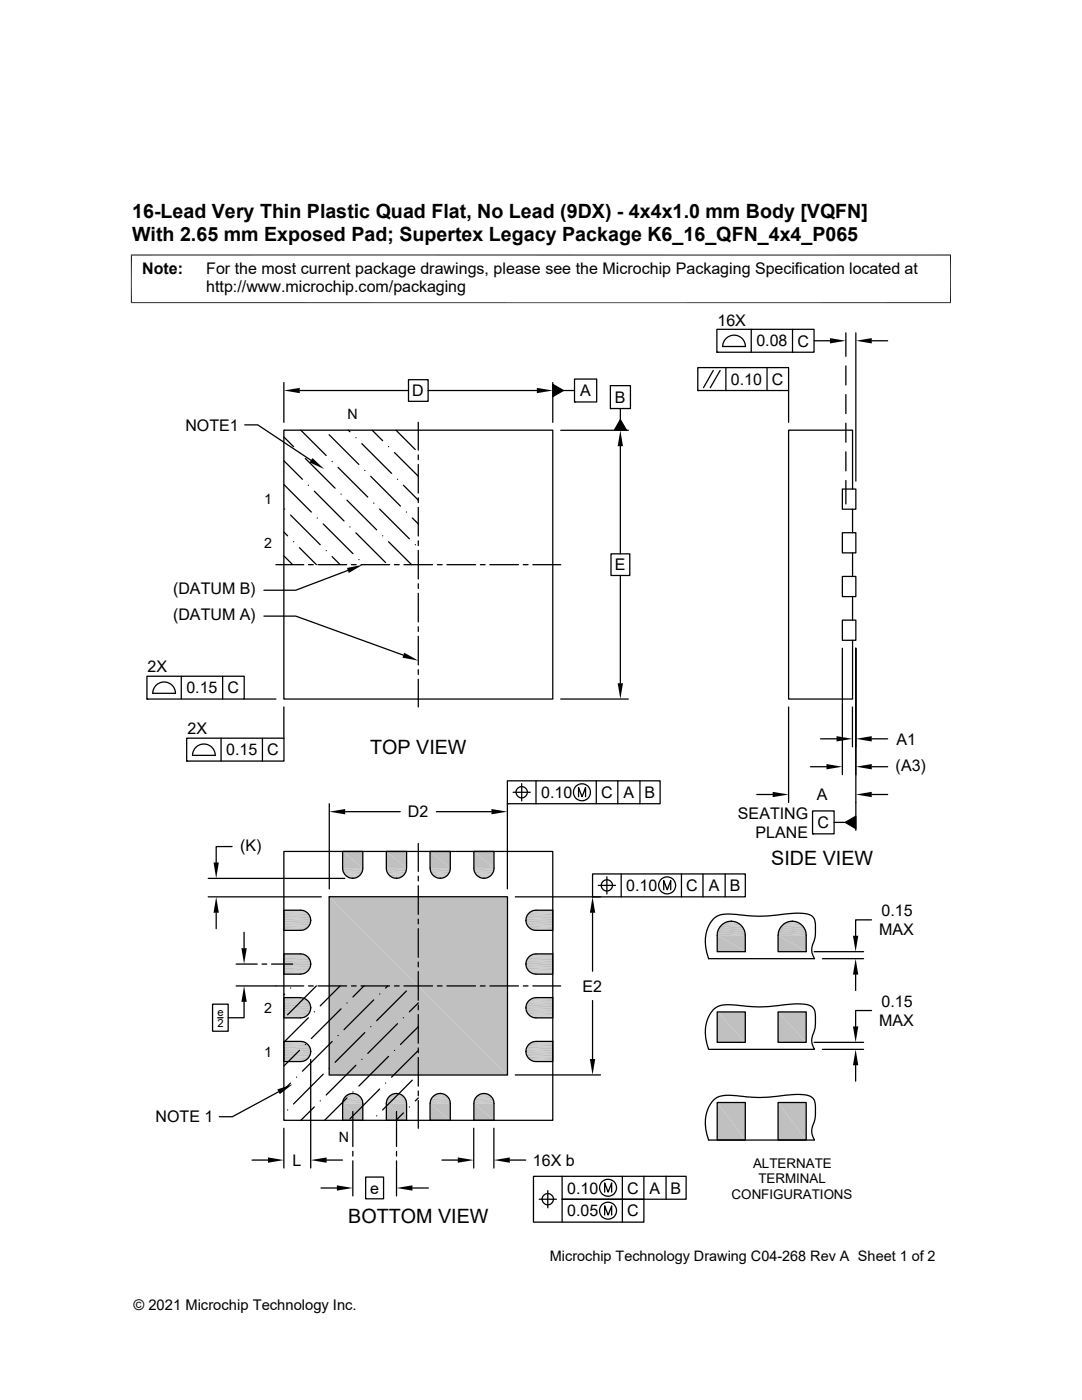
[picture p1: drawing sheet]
<svg xmlns="http://www.w3.org/2000/svg" width="216mm" height="279mm" viewBox="0 0 216 279" stroke-linecap="round" stroke-linejoin="round" font-family="sans-serif">
<g fill="none" stroke="#000" stroke-width=".25">
<path d="M56.6 85.9h53.7v53.6h-53.7zM56.6 87.2l2 1.9M56.6 91.9l3.7 3.8M56.6 96.7l5.5 5.5M59.8 90.3h.1M60 85.9l5.1 5M60.9 91.5l6 5.9M61.5 96.8h.1M62.7 98l5.9 6M65.7 86.8l5.9 5.9M66.3 92.1h.1M67.5 93.3l5.9 5.9"/>
<path d="M68.1 98.6h.1M69.2 99.8l6 5.9M69.5 85.9l.3 .3M71 87.4h.1M72.2 88.5l5.9 6M72.8 93.9h.1M74 95.1l5.9 5.9M74.3 85.9l2 2M77.5 89.1h.1M78.7 90.3l4.8 4.8M79 85.9l3.9 3.8M79.3 95.7h.1"/>
<path d="M80.5 96.8l3 3M168.1 97.6h2.7v4h-2.7zM170.1 97.6v-11.7h-12.7v53.6h12.7v-11.7M56.6 106.2l.8 .7M56.6 110.9l1.8 1.8M56.8 101.6h.1M58 102.8l5.9 5.9M58.6 108.1h.1M59.8 109.3l3.3 3.4M63.3 103.4h.1M64.5 104.6l5.9 5.9M65.1 109.9h.1"/>
<path d="M66.3 111.1l1.6 1.6M69.8 105.2h.1M71 106.3l5.9 6M71.6 111.7h.1M74.6 100.4h.1M75.8 101.6l5.9 5.9M76.3 106.9h.1M77.5 108.1l4.6 4.6M81.1 102.2h.1M82.3 103.4l1.2 1.2M82.9 108.7h.1M168.1 115h2.7v4.1h-2.7z"/>
<path d="M168.1 106.3h2.7v4h-2.7zM170.1 101.6v4.7M170.1 110.3v4.7M170.1 119.1v4.7M168.1 123.8h2.7v4h-2.7z"/>
</g>
<g fill="#c0c0c0">
<path d="M94.6 169.9l4 3.4h-4z"/>
<path d="M94.6 169.9h4v3.4z"/>
<path d="M85.8 169.9l4.1 3.4h-4.1z"/>
<path d="M85.8 169.9h4.1v3.4z"/>
<path d="M77.1 169.9l4 3.4h-4z"/>
<path d="M77.1 169.9h4v3.4z"/>
<path d="M68.4 169.9l4 3.4h-4z"/>
<path d="M68.4 169.9h4v3.4z"/>
</g>
<path d="M68.4 173.5h4M77.1 173.5h4M85.8 173.5h4.1M94.6 173.5h4" fill="none" stroke="#c0c0c0" stroke-width=".36"/>
<path d="M68.4 173.8h4M77.1 173.8h4M85.9 173.8h3.9M94.6 173.8h3.9" fill="none" stroke="#c0c0c0" stroke-width=".34"/>
<path d="M68.5 174.1h3.8M77.2 174.1h3.8M85.9 174.1h3.8M94.7 174.1h3.7" fill="none" stroke="#c0c0c0" stroke-width=".32"/>
<path d="M68.6 174.4h3.5M77.4 174.4h3.5M86.1 174.4h3.5M94.8 174.4h3.5" fill="none" stroke="#c0c0c0" stroke-width=".28"/>
<path d="M68.9 174.7h3M77.6 174.7h3M86.3 174.7h3.1M95 174.7h3.1" fill="none" stroke="#c0c0c0" stroke-width=".25"/>
<path d="M69.1 174.9h2.6M77.8 174.9h2.6M86.5 174.9h2.6M95.2 174.9h2.7" fill="none" stroke="#c0c0c0" stroke-width=".2"/>
<path d="M95.5 175l1.7 .2h-1.3z" fill="#c0c0c0"/>
<path d="M95.5 175.1h2.1" fill="none" stroke="#c0c0c0" stroke-width=".2"/>
<path d="M86.8 175l1.7 .2h-1.4z" fill="#c0c0c0"/>
<path d="M86.8 175.1h2" fill="none" stroke="#c0c0c0" stroke-width=".2"/>
<path d="M78.1 175l1.7 .2h-1.4z" fill="#c0c0c0"/>
<path d="M78.1 175.1h2" fill="none" stroke="#c0c0c0" stroke-width=".2"/>
<path d="M69.4 175l1.7 .2h-1.4z" fill="#c0c0c0"/>
<path d="M69.4 175.1h2" fill="none" stroke="#c0c0c0" stroke-width=".2"/>
<g fill="#c0c0c0">
<path d="M70 175.3h.7z"/>
<path d="M78.8 175.3h.7z"/>
<path d="M87.5 175.3h.7z"/>
<path d="M96.2 175.3h.7z"/>
<path d="M95.9 175.2l1 .1z"/>
<path d="M95.9 175.2h1.3l-.3 .1z"/>
<path d="M87.1 175.2l1.1 .1z"/>
<path d="M87.1 175.2h1.4l-.3 .1z"/>
<path d="M78.4 175.2l1.1 .1z"/>
<path d="M78.4 175.2h1.4l-.3 .1z"/>
<path d="M69.7 175.2l1 .1z"/>
<path d="M69.7 175.2h1.4l-.4 .1z"/>
</g>
<g fill="none" stroke="#c0c0c0" stroke-width=".2">
<path d="M56.6 181.7h3.7M56.6 181.7h4.1M56.6 181.9h4.4M56.6 185.5h4.4M56.6 185.6h4.1M56.6 185.7h3.7M56.6 190.4h3.7M56.6 190.5h4.1M56.6 190.6h4.4M56.6 194.2h4.4M56.6 194.3h4.1M56.6 194.4h3.7"/>
<path d="M56.6 199.1h3.7M56.6 199.2h4.1M56.6 199.3h4.4M105.9 185.5h4.4M105.9 194.2h4.4M105.9 181.9h4.4M105.9 190.6h4.4M105.9 199.3h4.4M106.3 181.7h4M106.3 190.5h4M106.3 199.2h4M106.3 185.6h4"/>
<path d="M106.3 194.3h4M106.6 181.7h3.7M106.6 190.4h3.7M106.6 199.1h3.7M106.6 185.7h3.7M106.6 194.4h3.7M56.6 202.9h4.4M56.6 203.1h4.1M56.6 203.1h3.7M56.6 207.8h3.7M56.6 207.9h4.1M56.6 208h4.4"/>
<path d="M56.6 211.7h4.4M56.6 211.8h4.1M56.6 211.8h3.7M105.9 202.9h4.4M105.9 211.7h4.4M105.9 208h4.4M106.3 207.9h4M106.3 203.1h4M106.3 211.8h4M106.6 207.8h3.7M106.6 203.1h3.7M106.6 211.8h3.7"/>
</g>
<g fill="none" stroke="#c0c0c0" stroke-width=".21">
<path d="M56.6 182h4.7M56.6 185.3h4.7M56.6 190.8h4.7M56.6 194h4.7M56.6 199.5h4.7M105.7 182h4.6M105.7 190.8h4.6M105.7 199.5h4.6M105.7 185.3h4.6M105.7 194h4.6M56.6 202.8h4.7M56.6 208.2h4.7"/>
<path d="M56.6 211.5h4.7M105.7 208.2h4.6M105.7 202.8h4.6M105.7 211.5h4.6"/>
</g>
<g fill="none" stroke="#c0c0c0" stroke-width=".23">
<path d="M56.6 182.3h4.9M56.6 185.1h4.9M56.6 191h4.9M56.6 193.8h4.9M56.6 199.7h4.9M105.4 185.1h4.9M105.4 193.8h4.9M105.4 182.3h4.9M105.4 191h4.9M105.4 199.7h4.9M56.6 202.5h4.9M56.6 208.4h4.9"/>
<path d="M56.6 211.3h4.9M105.4 202.5h4.9M105.4 211.3h4.9M105.4 208.4h4.9"/>
</g>
<g fill="none" stroke="#c0c0c0" stroke-width=".3">
<path d="M56.6 182.5h5.1M56.6 184.8h5.1M56.6 191.2h5.1M56.6 193.5h5.1M56.6 200h5.1M105.2 182.5h5.1M105.2 191.2h5.1M105.2 200h5.1M105.2 184.8h5.1M105.2 193.5h5.1M56.6 202.3h5.1M56.6 208.7h5.1"/>
<path d="M56.6 211h5.1M105.2 208.7h5.1M105.2 202.3h5.1M105.2 211h5.1"/>
</g>
<g fill="none" stroke="#c0c0c0" stroke-width=".32">
<path d="M56.6 182.8h5.3M56.6 184.5h5.3M56.6 191.5h5.3M56.6 193.2h5.3M105.1 184.5h5.2M105.1 193.2h5.2M105.1 182.8h5.2M105.1 191.5h5.2M56.6 200.3h5.3M56.6 202h5.3M56.6 209h5.3M56.6 210.7h5.3"/>
<path d="M105.1 202h5.2M105.1 210.7h5.2M105.1 200.3h5.2M105.1 209h5.2"/>
</g>
<g fill="none" stroke="#c0c0c0" stroke-width=".34">
<path d="M56.6 183.2h5.4M56.6 183.5h5.4M56.6 184.2h5.4M56.6 191.9h5.4M56.6 192.2h5.4M56.6 192.9h5.4M104.9 183.5h5.4M104.9 192.2h5.4M105 183.2h5.3M105 191.9h5.3M105 184.2h5.3M105 192.9h5.3"/>
<path d="M56.6 200.6h5.4M56.6 201.3h5.4M56.6 201.6h5.4M56.6 209.3h5.4M56.6 210h5.4M56.6 210.4h5.4M104.9 201.3h5.4M104.9 210h5.4M105 200.6h5.3M105 209.3h5.3M105 201.6h5.3M105 210.4h5.3"/>
</g>
<path d="M56.6 183.8h5.4M56.6 192.6h5.4M104.9 183.8h5.4M104.9 192.6h5.4M56.6 200.9h5.4M56.6 209.7h5.4M104.9 200.9h5.4M104.9 209.7h5.4" fill="none" stroke="#c0c0c0" stroke-width=".36"/>
<g fill="#c0c0c0">
<path d="M65.7 179l35.6 35.5h-35.6z"/>
<path d="M65.7 179h35.6v35.5z"/>
<path d="M70 218.2h.7z"/>
<path d="M78.8 218.2h.7z"/>
<path d="M87.5 218.2h.7z"/>
<path d="M96.2 218.2h.7z"/>
<path d="M95.9 218.4l.3-.2 1 .2z"/>
<path d="M96.2 218.2l1 .2z"/>
<path d="M87.1 218.4l.4-.2 1 .2z"/>
<path d="M87.5 218.2l1 .2z"/>
<path d="M78.4 218.4l.4-.2 1 .2z"/>
<path d="M78.8 218.2l1 .2z"/>
<path d="M69.7 218.4l.3-.2 1.1 .2z"/>
<path d="M70 218.2l1.1 .2z"/>
</g>
<path d="M95.5 218.4h2.1" fill="none" stroke="#c0c0c0" stroke-width=".2"/>
<path d="M95.9 218.4h1.3l.4 .1z" fill="#c0c0c0"/>
<path d="M86.8 218.4h2" fill="none" stroke="#c0c0c0" stroke-width=".2"/>
<path d="M87.1 218.4h1.4l.3 .1z" fill="#c0c0c0"/>
<path d="M78.1 218.4h2" fill="none" stroke="#c0c0c0" stroke-width=".2"/>
<path d="M78.4 218.4h1.4l.3 .1z" fill="#c0c0c0"/>
<path d="M69.4 218.4h2" fill="none" stroke="#c0c0c0" stroke-width=".2"/>
<path d="M69.7 218.4h1.4l.3 .1z" fill="#c0c0c0"/>
<path d="M69.1 218.6h2.6M77.8 218.6h2.6M86.5 218.6h2.6M95.2 218.6h2.7" fill="none" stroke="#c0c0c0" stroke-width=".2"/>
<path d="M68.9 218.8h3M77.6 218.8h3M86.3 218.8h3.1M95 218.8h3.1" fill="none" stroke="#c0c0c0" stroke-width=".25"/>
<path d="M68.6 219.1h3.5M77.4 219.1h3.5M86.1 219.1h3.5M94.8 219.1h3.5" fill="none" stroke="#c0c0c0" stroke-width=".28"/>
<path d="M68.5 219.4h3.8M77.2 219.4h3.8M85.9 219.4h3.8M94.7 219.4h3.7" fill="none" stroke="#c0c0c0" stroke-width=".32"/>
<path d="M68.4 219.7h4M77.1 219.7h4M85.9 219.7h3.9M94.6 219.7h3.9" fill="none" stroke="#c0c0c0" stroke-width=".34"/>
<path d="M68.4 220.1h4M77.1 220.1h4M85.8 220.1h4.1M94.6 220.1h4" fill="none" stroke="#c0c0c0" stroke-width=".36"/>
<g fill="#c0c0c0">
<path d="M94.6 220.2l4 3.4h-4z"/>
<path d="M94.6 220.2h4v3.4z"/>
<path d="M85.8 220.2l4.1 3.4h-4.1z"/>
<path d="M85.8 220.2h4.1v3.4z"/>
<path d="M77.1 220.2l4 3.4h-4z"/>
<path d="M77.1 220.2h4v3.4z"/>
<path d="M68.4 220.2l4 3.4h-4z"/>
<path d="M68.4 220.2h4v3.4z"/>
</g>
<g fill="none" stroke="#000" stroke-width=".25">
<path d="M56.6 169.9h53.7v53.7h-53.7zM65.7 179h35.6v35.5h-35.6zM65.7 179h.1M68.4 169.9h4v3.4a2.01 2.01 0 0 1-2 2 2.01 2.01 0 0 1-2-2zM70.4 175.3h.1M77.1 169.9h4v3.4a2.02 2.02 0 0 1-2 2 2.02 2.02 0 0 1-2-2zM79.1 175.3h.1M85.8 173.3v-3.4h4.1v3.4a2.02 2.02 0 0 1-2.1 2M85.8 173.3a2.02 2.02 0 0 0 2 2M87.8 175.3h.1M94.6 169.9h4v3.4a2.01 2.01 0 0 1-2 2 2.01 2.01 0 0 1-2-2zM96.6 175.3h.1"/>
<path d="M56.6 181.7h3.4a2.01 2.01 0 0 1 2 2 2.01 2.01 0 0 1-2 2h-3.4zM56.6 190.4h3.4a2.01 2.01 0 0 1 2 2 2.01 2.01 0 0 1-2 2h-3.4zM56.8 198.4l-.2 .1M58 197.2h.1M60 199.1h-3.4v4h3.4a2.02 2.02 0 0 0 2-2M60 199.1a2.02 2.02 0 0 1 2 2M62 192.4h.1M62 183.7h.1M63.1 196.7l-5.7 5.8M67.9 196.7l-4 4M72.6 196.7l-2.2 2.3M74.6 199.6l-6 5.9"/>
<path d="M75.8 198.4h.1M77.4 196.7l-.5 .5M81.1 197.8l-5.9 5.9M104.9 192.4h.1M104.9 183.7h.1M105.5 191l.7-.5 .5-.1h3.6v4h-3.3a2.02 2.02 0 0 1-1.9-1.2 2.02 2.02 0 0 1 .4-2.2zM105.5 182.2l.7-.4 .5-.1h3.6v4h-3.3a2.01 2.01 0 0 1-1.9-1.3 2.01 2.01 0 0 1 .4-2.2zM107 199.1a2.02 2.02 0 0 0-2.1 2M107 199.1h3.3v4h-3.3a2.02 2.02 0 0 1-2.1-2M56.6 207.8h3.4a2.01 2.01 0 0 1 2 2 2.01 2.01 0 0 1-2 2.1h-3.4zM58 216.2l-1.4 1.3M59.2 215h.1"/>
<path d="M59.8 209.6l-3.2 3.1M60.9 208.4h.1M61.5 203.1l-4.9 4.9M62 209.8h.1M62 201.1h.1M62.7 201.9h.1M63.9 219.7h.1M64.5 214.4l-5.9 5.9M65.7 213.2h.1M66.3 207.9l-6 5.9M67.5 206.7h.1M68.1 201.3l-6 6"/>
<path d="M69 218.8a2.01 2.01 0 0 1 2.2-.4 2.01 2.01 0 0 1 1.2 1.8v3.4h-4v-3.6l.1-.5zM69.2 200.2h.1M69.2 219.1l-4.4 4.5M70.4 218.2h.1M70.4 217.9h.1M71 212.6l-5.9 5.9M72.2 211.4h.1M72.8 206.1l-5.9 5.9M74 204.9h.1M75.8 217.3l-6 6M76.9 216.2h.1M77.5 210.8l-5.9 5.9"/>
<path d="M77.7 218.8a2.01 2.01 0 0 1 2.2-.4 2.01 2.01 0 0 1 1.2 1.8v3.4h-4v-3.6l.1-.5zM78.7 209.6h.1M79.1 218.2h.1M79.3 204.3l-5.9 5.9M80.5 203.1h.1M82.3 215.6l-6 5.9M83.5 200.2l-1.8 1.7M83.5 204.9l-3.6 3.5M83.5 209.6l-5.4 5.4M83.5 219.1l-.6 .6M87.8 218.2a2.02 2.02 0 0 1 2.1 2v3.4h-4.1v-3.4M87.8 218.2a2.02 2.02 0 0 0-2 2"/>
<path d="M87.8 218.2h.1M95.1 218.8a2.01 2.01 0 0 1 2.2-.4 2.01 2.01 0 0 1 1.3 1.8v3.4h-4v-3.6l.1-.5zM96.6 218.2h.1M104.9 209.8h.1M104.9 201.1h.1M105.5 208.4l.7-.4 .5-.1 3.6-.1v4.1h-3.3a2.01 2.01 0 0 1-1.9-1.3 2.01 2.01 0 0 1 .4-2.2zM57.4 221.5h.1M62.7 220.9l-2.7 2.7M75.2 222.7h.1M80.5 222.1l-1.5 1.5M81.7 220.9h.1"/>
</g>
<g fill="#c0c0c0">
<path d="M145.5 183.9h.8z"/>
<path d="M157.6 183.9h.9z"/>
<path d="M157.2 184l.4-.1 1.3 .1z"/>
<path d="M157.6 183.9l1.3 .1z"/>
<path d="M145.1 184l.4-.1 1.3 .1z"/>
<path d="M145.5 183.9l1.3 .1z"/>
</g>
<path d="M144.6 184.1h2.6M156.8 184.1h2.5" fill="none" stroke="#c0c0c0" stroke-width=".2"/>
<path d="M144.3 184.3h3.3M156.4 184.3h3.3" fill="none" stroke="#c0c0c0" stroke-width=".23"/>
<path d="M143.9 184.5h4M156.1 184.5h3.9" fill="none" stroke="#c0c0c0" stroke-width=".3"/>
<path d="M143.6 184.8h4.6M155.8 184.8h4.5" fill="none" stroke="#c0c0c0" stroke-width=".32"/>
<path d="M143.4 185.2h5M155.6 185.2h5" fill="none" stroke="#c0c0c0" stroke-width=".38"/>
<path d="M143.3 185.6h5.3M155.4 185.6h5.3" fill="none" stroke="#c0c0c0" stroke-width=".4"/>
<path d="M143.2 186h5.5M155.3 186h5.5" fill="none" stroke="#c0c0c0" stroke-width=".44"/>
<path d="M143.1 186.4h5.6M155.3 186.4h5.6" fill="none" stroke="#c0c0c0" stroke-width=".42"/>
<g fill="#c0c0c0">
<path d="M155.3 186.6l5.6 3.3h-5.6z"/>
<path d="M155.3 186.6h5.6v3.3z"/>
<path d="M143.1 186.6l5.6 3.3h-5.6z"/>
<path d="M143.1 186.6h5.6v3.3z"/>
</g>
<path d="M142.4 183.4a4.5 4.5 0 0 1 3.9-.9l5.2 .4 5.9-.5a8.3 8.3 0 0 1 4.6 .4l.4 .5 .3 1-.1 2.8a6.3 6.3 0 0 0-.6 3.1l.5 1.1h-21.1a7.5 7.5 0 0 1 1-7.9zM143.9 184.7a2.78 2.78 0 0 1 3.1-.6 2.78 2.78 0 0 1 1.7 2.5v3.3h-5.6v-3.6l.2-.7zM145.9 183.9h.1M158.1 183.9a2.82 2.82 0 0 0-2.8 2.7M158.1 183.9h.1M158.1 183.9a2.82 2.82 0 0 1 2.8 2.7v3.3h-5.6v-3.3" fill="none" stroke="#000" stroke-width=".25"/>
<g fill="#c0c0c0">
<path d="M155.3 202l5.6 6h-5.6z"/>
<path d="M155.3 202h5.6v6z"/>
<path d="M143.1 202l5.6 6h-5.6z"/>
<path d="M143.1 202h5.6v6z"/>
</g>
<path d="M142.4 201.5a4.5 4.5 0 0 1 3.9-.9l5.2 .4 5.9-.6a8.3 8.3 0 0 1 4.6 .5l.4 .5 .3 1-.1 2.8a6.3 6.3 0 0 0-.6 3.1l.5 1.1h-21.1a7.5 7.5 0 0 1 1-7.9zM143.1 202h5.6v6h-5.6zM155.3 202h5.6v6h-5.6z" fill="none" stroke="#000" stroke-width=".25"/>
<g fill="#c0c0c0">
<path d="M155.3 220l5.6 7.5h-5.6z"/>
<path d="M155.3 220h5.6v7.5z"/>
<path d="M143.1 220l5.6 7.5h-5.6z"/>
<path d="M143.1 220h5.6v7.5z"/>
</g>
<g fill="none" stroke="#000" stroke-width=".25">
<path d="M56.6 76.3v8M59.8 77.9h21.7M81.5 75.8h3.9v4.3h-3.9zM85.4 77.9h21.7M110.3 76.7l2.1 1.2-2.1 1.2zM110.3 76.3v8M112.4 77.9h2.2M114.6 75.6h4.5v4.6h-4.5zM121.8 77h4v4.5h-4zM139.2 73.4h18.2v4.5h-18.2zM139.2 77.9h.1M142.3 73.9l-1.9 3.5"/>
<path d="M143 65.7h19.4v4.6h-19.4zM143 70.3h.1M143.7 73.9l-2 3.5M144.2 69.2h4.5a2.26 2.26 0 0 0-2.2-2.3 2.26 2.26 0 0 0-2.3 2.3M144.8 73.4v4.5M149.9 65.7v4.6M153.1 73.4v4.5M157.4 77.9v6.4M158.1 65.7v4.6M162.4 68h3.2M168.8 66.4v4.7M168.8 73v3.8"/>
<path d="M168.8 78.7v3.8M170.8 66.4v29.6M173.9 68h3.2M48.8 84.8h2.6l10.7 7.1M83.5 84.3v5.5M83.5 90.8v.9M83.5 92.7v5.7M83.5 99.4v.9M111.9 85.9h13.5M114.6 80.2h.1M121.8 81.5h.1M123.8 83.8l1.2 2.1h-2.4z"/>
<path d="M123.8 81.5v2.3M123.8 89v21.5M168.8 84.5v3.8M168.8 90.2v3.8M168.8 95.9v4.7M55.1 112.7h5.5M61.6 112.7h.9M63.5 112.7h5.7M69.4 113.8l-10.4 4h-6.3M70.1 112.7h1M72 112.7h5.7M78.7 112.7h1"/>
<path d="M80.6 112.7h5.7M83.5 101.3v5.7M83.5 107.9v1M83.5 109.8v5.7M83.5 116.5v1M83.5 118.4v5.7M87.3 112.7h.9M89.2 112.7h5.7M95.8 112.7h1M97.7 112.7h5.8M104.4 112.7h1M106.3 112.7h5.6"/>
<path d="M121.9 110.5h3.8v4.4h-3.8zM123.8 114.9v21.5M29.3 135h19.4v4.5h-19.4zM29.3 139.5h.1M31.3 136.7a2.27 2.27 0 0 1 2.4-.4 2.27 2.27 0 0 1 1.3 2.1h-4.5l.2-1zM36.2 135v4.5M44.4 135v4.5M48.7 139.5h6.4M52.7 123h6.3l21.5 7.7M83.5 125.1v.9M83.5 127v5.7M83.5 133.6v1"/>
<path d="M83.5 135.6v5.5M111.9 139.5h13.5M168.1 129.4v25.2M170.8 129.4v36.3M37.3 147.3h19.4v4.6h-19.4zM37.3 151.9h.1M39.2 149a2.27 2.27 0 0 1 2.4-.3 2.27 2.27 0 0 1 1.3 2h-4.5l.2-.9zM44.1 147.3v4.6M52.4 147.3v4.6M56.6 141.1v6.2M101.2 155.8h30.5v4.6h-30.5zM102.4 158.1h3.4"/>
<path d="M104.1 156.4v3.4M105.2 158.1a1.13 1.13 0 0 1-1.6 1 1.13 1.13 0 0 1-.3-1.9 1.13 1.13 0 0 1 1.9 .5v.4M107 155.8v4.6M115.4 159v-1.8l.7 1.8 .7-1.8v1.8M119 155.8v4.6M123.3 155.8v4.6M127.7 155.8v4.6M151 158.6h3.2M157.4 141.1v19M161.7 153h3.2M163.7 147.4h3.2M170.1 141.1v7.9"/>
<path d="M173.9 153h3.2M173.9 158.6h3.2M173.9 147.4h3.2M41.6 175.3h27.2M41.6 179h22.5M46.3 169h-3.2v3.1M65.7 160.4v17M68.9 162h11M83.5 168.3v5.6M83.5 174.9v.9M83.5 176.8v5.7M87.1 162h11"/>
<path d="M101.2 160.4h.1M101.2 160.4v17M102.8 179h17M118.2 174.4h30.5v4.6h-30.5zM118.2 179h.1M119.4 176.7h3.4M121.1 175v3.4M124 174.4v4.6M132.4 177.6v-1.9l.7 1.9 .7-1.9v1.9M136 174.4v4.6M140.3 174.4v4.6M144.7 174.4v4.6"/>
<path d="M162.1 161.8h4.3v4.6h-4.3zM162.1 166.4h.1M166.4 164.1h2.3M168.7 164.1l2.1-1.2v2.5zM43.1 182.2v3.1M47.1 196.8h13.5M47.1 192.4h4.2M48.7 199.9v3.2h-3.2M48.7 186.1v3.1M52.3 192.4h.9M54.2 192.4h4.2M61.6 196.8h.9"/>
<path d="M63.5 196.8h5.7M70.1 196.8h1M72 196.8h5.7M78.7 196.8h1M80.6 196.8h5.7M83.5 183.4v1M83.5 185.3v5.8M83.5 192v1M83.5 193.9v5.7M87.3 196.8h.9M89.2 196.8h5.7M95.8 196.8h1"/>
<path d="M97.7 196.8h5.8M104.4 196.8h1M106.3 196.8h5.6M118.2 182.2v11.6M118.2 199.7v11.6M162.5 189.9h9.8M164.1 191.3h8.2M170.7 194.5v3.2M173.9 183.6h-3.2v3.2M42.4 200.4h3.1v5.4h-3.1zM43.4 203.1h1.1M55.6 217.9l-9.2 5h-2.6"/>
<path d="M62 211.4v21.7M83.5 200.6v.9M83.5 202.5v5.7M83.5 209.1v1M83.5 211.1v5.7M83.5 217.7v1M83.5 219.6v5.6M102.8 214.5h17M142.4 219.6a4.6 4.6 0 0 1 3.9-1l5.2 .4 5.9-.5a8.1 8.1 0 0 1 4.6 .5 1.98 1.98 0 0 1 .7 1.8l-.1 2.5a6.3 6.3 0 0 0-.6 3.1l.5 1.1h-21.1a7.5 7.5 0 0 1 1-7.9zM162.5 208h9.8M164.1 209.4h8.2M170.7 212.6v3.2"/>
<path d="M173.9 201.7h-3.2v3.2M50.3 231.5h3.2M56.6 225.2v7.9M64.1 237.1h3.1M65.2 231.5h3.1M70.4 221.8v7M70.4 229.8v.9M70.4 231.7v7M73 234.9h3.5v4.3h-3.5zM79.1 221.8v7M79.1 229.8v.9M79.1 231.7v7"/>
<path d="M82.3 237.1h3.2M88.2 231.5h3.2M94.5 225.2v7.9M98.6 225.2v7.9M101.7 231.5h3.2M107.6 239.3h3.4M108.2 239.3a1.14 1.14 0 0 1 1.5-1.1 1.14 1.14 0 0 1 .4 1.8 1.14 1.14 0 0 1-1.8-.2l-.1-.5M109.3 237.6v3.4M112.2 234.8v4.5h16.3v4.6h-22.1v-9.1h30.5v4.5h-24.7v4.6M120.6 237.9v-1.8l.7 1.8 .7-1.8v1.8M124.2 234.8v9.1M128.5 234.8v4.5"/>
<path d="M132.9 234.8v4.5M143.1 220h5.6v7.5h-5.6zM155.3 220h5.6v7.5h-5.6zM120.6 242.5v-1.8l.7 1.8 .7-1.8v1.8"/>
<circle cx="116.1" cy="158.1" r="1.69"/>
<circle cx="121.1" cy="176.7" r="1.12"/>
<circle cx="133.1" cy="176.7" r="1.69"/>
<circle cx="121.3" cy="237.1" r="1.69"/>
<circle cx="121.3" cy="241.6" r="1.69"/>
</g>
<g fill="#000">
<path d="M56.6 77.9l3.2-.5v1.1zM107.1 77.4l3.2 .5-3.2 .6zM110.3 76.7l2.1 1.2-2.1 1.2zM165.6 67.5l3.2 .5-3.2 .5zM170.8 68l3.1-.5v1zM62.4 91.4l2.3 2.2-2.9-1.3zM123.8 85.9l.5 3.1h-1zM123.8 83.8l1.2 2.1h-2.4zM69.2 113.3l3.2-.6-2.8 1.6zM80.7 130.3l2.8 1.5-3.2-.5zM123.3 136.4h1l-.5 3.1zM154.2 158l3.2 .6-3.2 .5z"/>
<path d="M164.9 152.5l3.2 .5-3.2 .5zM166.9 146.9l3.2 .5-3.2 .6zM170.8 147.4l3.1-.5v1.1zM170.8 153l3.1-.5v1zM170.8 158.6l3.1-.6v1.1zM42.6 172.1h1.1l-.6 3.2zM65.7 162l3.2-.5v1zM98.1 161.5l3.1 .5-3.1 .5zM168.7 164.1l2.1-1.2v2.5zM43.1 179l.6 3.2h-1.1zM48.2 189.2h1l-.5 3.2zM48.7 196.8l.5 3.1h-1z"/>
<path d="M118.2 179l.6 3.2h-1.1zM170.7 191.3l.6 3.2h-1.1zM170.2 186.8h1.1l-.6 3.1zM55.3 217.4l3.1-1-2.6 2zM117.7 211.3h1.1l-.6 3.2zM170.7 209.4l.6 3.2h-1.1zM170.2 204.9h1.1l-.6 3.1zM53.5 231l3.1 .5-3.1 .6zM62 231.5l3.2-.5v1.1zM67.2 236.6l3.2 .5-3.2 .5zM79.1 237.1l3.2-.5v1zM91.4 231l3.1 .5-3.1 .6z"/>
<path d="M98.6 231.5l3.1-.5v1.1z"/>
</g>
<path d="M26.1 50.9h163.7M26.2 50.8v9.7M189.7 50.8v9.7M26.1 60.4h163.7" fill="none" stroke="#000" stroke-width=".2"/>
<g font-size="3.9">
<text x="26.4" y="43.5">16-Lead Very Thin Plastic Quad Flat, No Lead (9DX) - 4x4x1.0 mm Body [VQFN]</text>
<text x="26.4" y="48.1">With 2.65 mm Exposed Pad; Supertex Legacy Package K6_16_QFN_4x4_P065</text>
<text x="73.9" y="150.5">TOP VIEW</text>
<text x="153.9" y="172.7">SIDE VIEW</text>
<text x="69.5" y="244.1">BOTTOM VIEW</text>
</g>
<g font-size="3.2">
<text x="28.4" y="54.7">Note:</text>
<text x="41.1" y="58.3">http://www.microchip.com/packaging</text>
<text x="41.1" y="54.7">For the most current package drawings, please see the Microchip Packaging Specification located at</text>
<text x="143.2" y="65">16X</text>
<text x="150.9" y="69.1">0.08</text>
<text x="159.1" y="69.2">C</text>
<text x="145.8" y="76.8">0.10</text>
<text x="154" y="76.8">C</text>
<text x="82.3" y="79.1">D</text>
<text x="115.8" y="79.1">A</text>
<text x="122.7" y="80.4">B</text>
<text x="37" y="85.9">NOTE1</text>
<text x="122.7" y="113.8">E</text>
<text x="34.5" y="118.6">(DATUM B)</text>
<text x="34.5" y="123.8">(DATUM A)</text>
<text x="29.5" y="134.2">2X</text>
<text x="37.2" y="138.4">0.15</text>
<text x="45.4" y="138.4">C</text>
<text x="37.4" y="146.5">2X</text>
<text x="178.9" y="148.6">A1</text>
<text x="45.1" y="150.7">0.15</text>
<text x="53.3" y="150.7">C</text>
<text x="178.7" y="153.8">(A3)</text>
<text x="108" y="159.3">0.10</text>
<text x="120" y="159.3">C</text>
<text x="124.4" y="159.3">A</text>
<text x="128.6" y="159.3">B</text>
<text x="163" y="159.7">A</text>
<text x="81.4" y="163.1">D2</text>
<text x="147.2" y="163.5">SEATING</text>
<text x="150.8" y="167.3">PLANE</text>
<text x="163.1" y="165.3">C</text>
<text x="47.9" y="169.8">(K)</text>
<text x="125" y="177.8">0.10</text>
<text x="136.9" y="177.8">C</text>
<text x="141.4" y="177.8">A</text>
<text x="145.6" y="177.8">B</text>
<text x="175.9" y="182.8">0.15</text>
<text x="175.5" y="186.6">MAX</text>
<text x="116.2" y="197.9">E2</text>
<text x="175.9" y="200.9">0.15</text>
<text x="175.5" y="204.7">MAX</text>
<text x="31" y="224">NOTE 1</text>
<text x="58.4" y="232.7">L</text>
<text x="106.3" y="232.6">16X b</text>
<text x="73.9" y="238.2">e</text>
<text x="113.2" y="238.2">0.10</text>
<text x="125.2" y="238.2">C</text>
<text x="129.6" y="238.2">A</text>
<text x="133.8" y="238.2">B</text>
<text x="113.2" y="242.8">0.05</text>
<text x="125.2" y="242.8">C</text>
</g>
<g font-size="2.9">
<text x="109.7" y="251.7">Microchip Technology Drawing C04-268 Rev A Sheet 1 of 2</text>
<text x="26.6" y="261.3">© 2021 Microchip Technology Inc.</text>
</g>
<g font-size="2.8">
<text x="69.4" y="83.6">N</text>
<text x="52.7" y="100.6">1</text>
<text x="52.7" y="109.4">2</text>
<text x="52.7" y="202.1">2</text>
<text x="52.7" y="210.9">1</text>
<text x="67.6" y="227.9">N</text>
</g>
<g font-size="2.7">
<text x="150.3" y="233">ALTERNATE</text>
<text x="146" y="239.4">CONFIGURATIONS</text>
<text x="151.3" y="236.2">TERMINAL</text>
</g>
<g font-size="2.2">
<text x="43.4" y="202.8">e</text>
<text x="43.4" y="205">2</text>
</g>
</svg>
